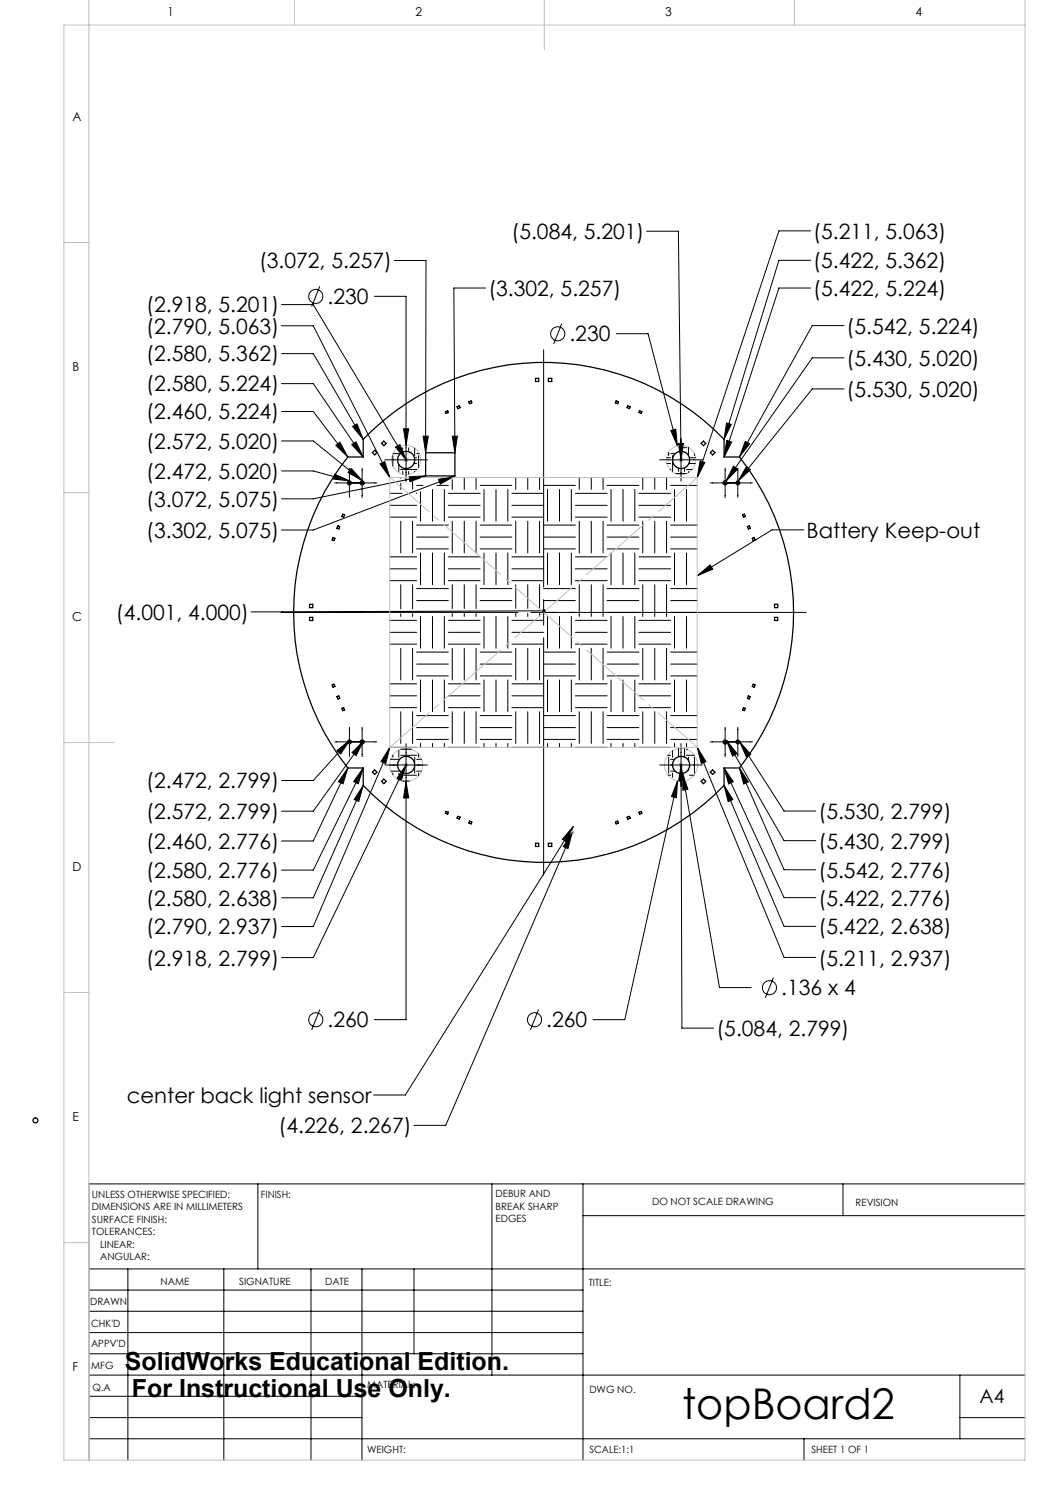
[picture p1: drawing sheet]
<svg xmlns="http://www.w3.org/2000/svg" width="210mm" height="297mm" viewBox="0 0 210 297" stroke-linecap="round" stroke-linejoin="round" font-family="sans-serif">
<g fill="none" stroke="#000" stroke-width=".2">
<path d="M64 57.3l-1.7 4M74.9 59.3h6.3v36.9M78.8 52.1h6.4l-.1 38.5M97.1 57.6h-6.3l.2 33M129.3 46.2h6.4l.5 45.8M162.1 57.6h-6.3l-11 33.8M162.1 52.1h-6.3l-11 35.8M162.1 46.2h-6.3l-16.3 49.3M56.3 60.9h6.4l18.5 31.1M56.3 70.7h6.4l9.9 17.2M56.3 76.7h6.4l9.9 14.7M56.3 65.2h6.4l15.3 30.3"/>
<path d="M108.7 70v47.4M112.4 64.7l-1.7 4.1M123.3 66.7h6.3l5.9 22.4M168.8 65.1h-6.3l-14.6 26.3M168.8 77.8h-6.3l-14.9 18.4M168.8 71.6h-6.3l-17.3 24.6M56.3 82.3h6.4l6.9 9.1M56.3 88.2h6.4l9.8 8M56.3 94.2h6.4l7.3 2M66.9 94.9l3.1 1.3-3.3-.4zM67 96.6h8.4M67.2 89.1l.8-.7 1.6 3z"/>
<path d="M69.9 93.7v5.8M70.2 93.7l2.3 2.5-2.9-1.7zM70.3 88.9l.9-.5 1.4 3zM70.5 85.3l.9-.5 1.2 3.1zM72.4 93.6v5.9M76 92.8l.9-.5 1.1 3.2zM76.9 92h8.6M78 98.7h2.4M78.6 91.1v2.1M78.6 90.7h1.3M79.1 89.4l.9-.5 1.2 3.1zM79.8 92.9v1.4"/>
<path d="M80.2 93.9h3.1M80.2 95.5v.2M80.2 96.7v1.2M80.5 89.6v.3M80.5 94.3v.5M80.7 85.8h1l-.5 3.3zM81.7 89.6v.7M81.7 94.3v.6M81.8 95.4l3.3-.2-3.1 1.1zM82.5 96.2v1.7M82.8 92.7h.5M82.9 91.5h.4"/>
<path d="M82.9 89.6v1.5M82.9 94.3v.1M83.3 98.7h.1M83.3 90.7h.6M83.3 97.1h1.3M83.7 91.1v2.4M84.1 98.4v5.8M84.6 87.2h1.1l-.6 3.4zM85.1 95.2l-22.4 4.6h-6.4M86.5 97.9v6.3M87.4 97.1h2.3M87.7 95.9l3.3-.7-2.9 1.6z"/>
<path d="M88.9 97.9v6.3M89.7 98.7h6.3M90.5 87.2h1l-.5 3.4zM90.5 95.9v2M91 95.2l-28.3 10.8h-6.4M92.9 95.5v2.4M95.2 95.5v2.4M96 97.1h6.4M96.8 97.9v6.3M99.2 97.9v6.3M101.6 97.9v6.3M102.4 98.7h6.3"/>
<path d="M103.2 95.5v2.4M105.6 95.5v2.4M107.9 95.5v2.4M108.7 97.1h6.4M109.5 97.9v6.3M111.9 97.9v6.3M114.3 97.9v6.3M115.1 98.7h6.3M115.9 95.5v2.4M118.3 95.5v2.4M120.6 95.5v2.4M121.4 97.1h6.4"/>
<path d="M122.2 97.9v6.3M124.6 97.9v6.3M127 97.9v6.3M127.8 98.7h6.3M128.6 95.5v2.4M131 95.5v2.4M131.9 92h8.6M133.3 95.5v2.4M133.4 91.5h.7M133.4 92.7h.7M133.7 90.5v.6M134 93.9h.1"/>
<path d="M134.1 90.7h.9M134.1 97.1h5.4M134.2 86.1l.9-.3 .4 3.3zM134.5 91.1v.6M134.5 92.3v2M134.9 97.9v6.3M135.1 94.7h2.2M135.7 88.7h1l-.5 3.3zM135.7 93.6v.7M136.2 87.7v8.5M136.7 89.5h.6M136.9 93.6v.7"/>
<path d="M137.3 93.9h1.1M137.3 97.9v6.3M137.7 89.5v1.6M137.7 94.3v.2M137.8 92.7h1.3M137.9 91.5h1.2M138.9 90.8v.3M140 92.2l1 .3-1.5 3zM142.1 96.6h8.4M145 93.6v5.9M145.3 84.6l1 .3-1.5 3zM145.3 88.1l1 .3-1.5 3z"/>
<path d="M146.7 93.2l.8 .6-2.3 2.4zM147.6 93.7v5.8M149 88.3l.9 .5-2 2.6zM149.3 93.3l.8 .6-2.5 2.3zM78 103.4h5.3M78 116.1h5.3M78 101.1h5.3M78 113.8h5.3M78 111.4h5.3M80.2 104.2v6.4M80.2 116.9v4.9M82.5 104.2v6.4"/>
<path d="M82.5 116.9v4.9M83.3 109.8h6.4M83.3 107.4h6.4M83.3 105h6.4M83.3 117.7h6.4M84.1 110.6v6.3M86.5 110.6v6.3M88.9 110.6v6.3M89.7 103.4h6.3M89.7 116.1h6.3M89.7 101.1h6.3M89.7 113.8h6.3"/>
<path d="M89.7 111.4h6.3M90.5 104.2v6.4M90.5 116.9v4.8M92.9 104.2v6.4M92.9 116.9v4.8M95.2 104.2v6.4M95.2 116.9v4.8M96 109.8h6.4M96 107.4h6.4M96 105h6.4M96 117.7h6.4M96.8 110.6v6.3"/>
<path d="M99.2 110.6v6.3M101.6 110.6v6.3M102.4 103.4h6.3M102.4 116.1h6.3M102.4 101.1h6.3M102.4 113.8h6.3M102.4 111.4h6.3M103.2 104.2v6.4M103.2 116.9v4.8M105.6 104.2v6.4M105.6 116.9v4.8M107.9 104.2v6.4"/>
<path d="M107.9 116.9v4.8M108.7 109.8h6.4M108.7 107.4h6.4M108.7 105h6.4M108.7 117.7h6.4M108.7 119.9v5.1M109.5 110.6v6.3M111.9 110.6v6.3M114.3 110.6v6.3M115.1 103.4h6.3M115.1 116.1h6.3M115.1 101.1h6.3"/>
<path d="M115.1 113.8h6.3M115.1 111.4h6.3M115.9 104.2v6.4M115.9 116.9v6.4M118.3 104.2v6.4M118.3 116.9v6.4M120.6 104.2v6.4M120.6 116.9v6.4M121.4 109.8h6.4M121.4 107.4h6.4M121.4 105h6.4M121.4 117.7h6.4"/>
<path d="M122.2 110.6v6.3M124.6 110.6v6.3M127 110.6v6.3M127.8 103.4h6.3M127.8 116.1h6.3M127.8 101.1h6.3M127.8 113.8h6.3M127.8 111.4h6.3M128.6 104.2v6.4M128.6 116.9v6.4M131 104.2v6.4M131 116.9v6.4"/>
<path d="M133.3 104.2v6.4M133.3 116.9v6.4M134.1 109.8h5.4M134.1 107.4h5.4M134.1 105h5.4M134.1 117.7h5.4M134.9 110.6v6.3M137.3 110.6v6.3M139.5 115.1l2.5-2.1 .6 .8zM160.8 106h-6.4l-14.9 9.1M56.2 122.5h47.4M78 128.8h5.3"/>
<path d="M78 126.5h5.3M78 139.2h5.3M78 124.1h5.3M78 136.8h5.3M80.2 122.8v.5M80.2 129.6v6.4M82.5 122.8v.5M82.5 129.6v6.4M83.3 135.2h6.4M83.3 120.1h6.4M83.3 132.8h6.4M83.3 130.4h6.4"/>
<path d="M84.1 123.3v6.3M84.1 136v6.3M86.5 123.3v6.3M86.5 136v6.3M88.9 123.3v6.3M88.9 136v6.3M89.7 128.8h6.3M89.7 126.5h6.3M89.7 139.2h6.3M89.7 124.1h6.3M89.7 136.8h6.3M90.5 122.7v.6"/>
<path d="M90.5 129.6v6.4M92.9 122.7v.6M92.9 129.6v6.4M95.2 122.7v.6M95.2 129.6v6.4M96 135.2h6.4M96 120.1h6.4M96 132.8h6.4M96 130.4h6.4M96.8 123.3v6.3M96.8 136v6.3M99.2 123.3v6.3"/>
<path d="M99.2 136v6.3M101.6 123.3v6.3M101.6 136v6.3M102.4 128.8h6.3M102.4 126.5h6.3M102.4 139.2h6.3M102.4 124.1h6.3M102.4 136.8h6.3M103.2 122.7v.6M103.2 129.6v6.4M105.6 122.7v.6M105.6 129.6v6.4"/>
<path d="M106.2 122.5h55.1M107.9 122.7v.6M107.9 129.6v6.4M108.7 135.2h6.4M108.7 120.1h6.4M108.7 132.8h6.4M108.7 130.4h6.4M108.7 127.6v47.4M108.8 122.2l-58.6 .2M109.5 123.3v6.3M109.5 136v6.3M111.9 123.3v6.3"/>
<path d="M111.9 136v6.3M114.3 123.3v6.3M114.3 136v6.3M115.1 128.8h6.3M115.1 126.5h6.3M115.1 139.2h6.3M115.1 124.1h6.3M115.1 136.8h6.3M115.9 129.6v6.4M118.3 129.6v6.4M120.6 129.6v6.4M121.4 135.2h6.4"/>
<path d="M121.4 120.1h6.4M121.4 132.8h6.4M121.4 130.4h6.4M122.2 123.3v6.3M122.2 136v6.3M124.6 123.3v6.3M124.6 136v6.3M127 123.3v6.3M127 136v6.3M127.8 128.8h6.3M127.8 126.5h6.3M127.8 139.2h6.3"/>
<path d="M127.8 124.1h6.3M127.8 136.8h6.3M128.6 129.6v6.4M131 129.6v6.4M133.3 129.6v6.4M134.1 135.2h5.4M134.1 120.1h5.4M134.1 132.8h5.4M134.1 130.4h5.4M134.9 123.3v6.3M134.9 136v6.3M137.3 123.3v6.3"/>
<path d="M137.3 136v6.3M67 148.4h8.4M67.4 150.1l2.6-2.1-1.9 2.8zM69.6 153.6l-1 3.2-.9-.5zM69.6 153.6l-6.9 14.6h-6.4M69.9 145.5v5.8M70 148l-7.3 8.1h-6.4M72.4 145.4v5.9M72.6 157.1l-.8 3.2-1-.4zM72.6 153.6l-1 3.2-.9-.5zM72.6 157.1l-9.9 22.5h-6.4M72.6 153.6l-9.9 20.4h-6.4"/>
<path d="M72.7 148.1l-1.5 3-.8-.6zM72.7 148.1l-10 14.1h-6.4M76.9 153h8.6M77.9 153h1.6M78 149.5l-.8 3.2-1-.4zM78 149.5l-15.3 35.8h-6.4M78 141.5h5.3M78 149.5h5.3M78.1 151.9h1.8M78.2 154.2h1.8M78.6 151v.4M78.6 154.6v.3"/>
<path d="M79.8 150v1.4M79.8 154.6v.3M80.2 151.1h3.1M80.2 149.9h2.1M80.2 142.3v6.4M80.5 156.2h1.4M80.8 155h2.5M81.2 153l-.9 3.2-1-.5zM81.2 156.3l.5 3.3h-1zM81.2 148.7v55.2h-6.3M81.2 153l-18.5 38.5h-6.4M82.5 142.3v6.4"/>
<path d="M82.9 151.4v1.3M82.9 153.3v1.3M83.3 154.2h1M83.3 153h1.2M83.3 151.9h1M83.3 147.9h6.4M83.3 145.5h6.4M83.3 143.1h6.4M83.7 150.8v.6M83.7 154.6v.5M84.1 148.7v.8M86.5 148.7v.8"/>
<path d="M88.9 148.7v.8M89.7 141.5h6.3M89.7 149.5h6.3M90.5 142.3v6.4M92.9 142.3v6.4M95.2 142.3v6.4M96 147.9h6.4M96 145.5h6.4M96 143.1h6.4M96.8 148.7v.8M99.2 148.7v.8M101.6 148.7v.8"/>
<path d="M102.4 141.5h6.3M102.4 149.5h6.3M103.2 142.3v6.4M105.6 142.3v6.4M107.9 142.3v6.4M108.7 147.9h6.4M108.7 145.5h6.4M108.7 143.1h6.4M109.5 148.7v.8M111.9 148.7v.8M114.3 148.7v.8M115.1 141.5h6.3"/>
<path d="M115.1 149.5h6.3M115.9 142.3v6.4M118.3 142.3v6.4M120.6 142.3v6.4M121.4 147.9h6.4M121.4 145.5h6.4M121.4 143.1h6.4M122.2 148.7v.8M124.6 148.7v.8M127 148.7v.8M127.8 141.5h6.3M127.8 149.5h6.3"/>
<path d="M128.6 142.3v6.4M131 142.3v6.4M131.9 153h8.6M133.3 142.3v6.4M133.5 151.1h.6M133.6 155h.5M133.7 151.4v3.2M134.1 154.2h.9M134.1 153h.4M134.1 151.9h.8M134.1 147.9h5.4M134.1 145.5h5.4"/>
<path d="M134.1 143.1h5.4M134.5 150.1v1.3M134.5 154.6v.9M134.9 148.7v.8M135.5 156.2l-.2 3.4-1-.3zM135.5 156.2l-10.5 47.7h-6.4M135.7 149.7v1.6M136.2 153l.5 3.3h-1zM136.2 148.7v8.6M136.2 153l.2 52.6h6.3M136.5 154.7l1.1 3.2-1 .1zM136.5 154.7l7.4 42.8h6.3"/>
<path d="M136.9 149.8v1.6M137.3 149.9h.1M137.3 151.1h1.6M137.3 148.7v.8M137.7 151.4v.7M137.7 153.9v.2M137.9 155h.9M138.9 151.4v3.2M139.5 149.5l1.7 2.8-.9 .4zM139.5 149.5l17.3 42h6.4M142.1 148.4h8.4M144.8 153.6l1.8 2.7-.9 .5z"/>
<path d="M144.8 157.1l1.8 2.8-1 .4zM144.8 153.6l12 25.9h6.4M144.8 157.1l12 28.2h6.4M145 145.4v5.9M145.3 148.1l11.5 20h6.4M145.3 148.1l2.1 2.6-.9 .5zM147.6 145.5v5.8M147.9 153.6l1.8 2.8-1 .4zM147.9 153.6l8.9 20.4h6.4M148 148.4l2.1 2.5-.8 .5zM148 148.4l8.8 13.8h6.4M114.4 166.5l-.8 3.2-.9-.4z"/>
<path d="M114.4 166.5l-25.3 58.6h-6.3M114.7 165.3l-1.4 3.1-.8-.6zM114.7 165.3l-33.6 53.7h-6.4M154.7 195.5l-1.6 4.1M64 201.9l-1.7 4.1M107.7 201.9l-1.6 4.1M51.6 236.8v17M98.4 236.8v38.2M116.6 236.8v55.2M168.6 236.8v6.3M205 236.8h-187.2v55.2M17.8 253.8h187.2"/>
<path d="M17.8 258h98.8M25.6 253.8v38.2M44.8 253.8v38.2M62.2 253.8v38.2M72.4 253.8v38.2M82.8 253.8v17M116.6 243.1h88.4M17.8 270.8h98.8M17.8 266.5h98.8M17.8 262.3h98.8M17.8 279.3h54.6M17.8 275h187.2"/>
<path d="M192 275v12.8M17.8 287.8h187.2M17.8 283.5h54.6M160.8 287.8v4.2M192 283.5h13"/>
<circle cx="63.2" cy="59.3" r="1.4"/>
<circle cx="111.5" cy="66.8" r="1.41"/>
<circle cx="153.9" cy="197.5" r="1.41"/>
<circle cx="63.2" cy="203.9" r="1.4"/>
<circle cx="106.9" cy="203.9" r="1.4"/>
</g>
<g fill="none" stroke="#c0c0c0" stroke-width=".2">
<path d="M17.8 0v292M58.9 0v5M108.9 0v10M158.9 0v5M205 0v292h-192.2v-287h192.2M12.8 48.5h5M12.8 98.5h5M78 95.5h61.5v54h-61.5zM80.7 92h1M80.9 91.6l.7 .8M81.2 91.5v1M81.6 91.6l-.7 .8"/>
<path d="M135.7 92h1M135.9 91.6l.7 .8M136.2 91.5v1M136.6 91.6l-.7 .8M108.2 122.5h1M108.4 122.1l.7 .7M108.7 122v1M109.1 122.1l-.7 .7M12.8 148.5h10M80.7 153h1M80.9 152.6l.7 .7M81.2 152.5v1"/>
<path d="M81.6 152.6l-.7 .7M135.7 153h1M135.9 152.6l.7 .7M136.2 152.5v1M136.6 152.6l-.7 .7M113.9 166.5h1M114.1 166.2l.7 .7M114.4 166v1M114.8 166.2l-.7 .7M12.8 198.5h5M12.8 248.5h5"/>
<circle cx="81.2" cy="92" r="1.72"/>
<circle cx="81.2" cy="92" r="2.92"/>
<circle cx="136.2" cy="92" r="1.72"/>
<circle cx="136.2" cy="92" r="2.92"/>
<circle cx="81.2" cy="153" r="3.3"/>
<circle cx="81.2" cy="153" r="1.72"/>
<circle cx="136.2" cy="153" r="3.3"/>
<circle cx="136.2" cy="153" r="1.72"/>
</g>
<path d="M78 95.5l61.5 54M78 149.5l61.5-54" fill="none" stroke="#c0c0c0" stroke-width=".2" stroke-dasharray="15.2 1.3 1.3 1.3" stroke-dashoffset="4.8"/>
<g fill="#000">
<path d="M80.7 85.8l.5 3.3 .5-3.3zM134.2 86.1l1.3 3-.4-3.3zM81.2 156.3l-.5 3.3h1zM135.5 156.2l-1.2 3.1 1 .3zM136.5 154.7l.1 3.3 1-.1z"/>
<path d="M108.5 121.9a.34 .34 0 0 0 .1 .5 .34 .34 0 0 0 .5-.2h-.3h.3l-.3-.4zM90.5 87.2h1l-.5 3.4zM84.6 87.2h1.1l-.6 3.4zM87.7 95.9l3.3-.7-2.9 1.6zM81.8 95.4l3.3-.2-3.1 1.1zM135.7 88.7h1l-.5 3.3zM79.1 89.4l.9-.5 1.2 3.1zM136.2 153l.5 3.3h-1zM81.2 153l-.9 3.2-1-.5zM70.5 85.3l.9-.5 1.2 3.1zM145.3 84.6l1 .3-1.5 3zM149 88.3l.9 .5-2 2.6zM145.3 88.1l1 .3-1.5 3zM147.9 153.6l1.8 2.8-1 .4zM144.8 153.6l1.8 2.7-.9 .5zM144.8 157.1l1.8 2.8-1 .4zM72.6 157.1l-.8 3.2-1-.4zM72.6 153.6l-1 3.2-.9-.5zM69.6 153.6l-1 3.2-.9-.5zM70.3 88.9l.9-.5 1.4 3zM67.2 89.1l.8-.7 1.6 3zM149.3 93.3l.8 .6-2.5 2.3zM146.7 93.2l.8 .6-2.3 2.4zM70.2 93.7l2.3 2.5-2.9-1.7zM66.9 94.9l3.1 1.3-3.3-.4zM72.7 148.1l-1.5 3-.8-.6zM67.4 150.1l2.6-2.1-1.9 2.8zM148 148.4l2.1 2.5-.8 .5zM145.3 148.1l2.1 2.6-.9 .5zM140 92.2l1 .3-1.5 3zM76 92.8l.9-.5 1.1 3.2zM78 149.5l-.8 3.2-1-.4zM139.5 149.5l1.7 2.8-.9 .4zM114.4 166.5l-.8 3.2-.9-.4zM114.7 165.3l-1.4 3.1-.8-.6zM139.5 115.1l2.5-2.1 .6 .8z"/>
</g>
<g fill="none" stroke="#000" stroke-width=".25">
<path d="M107.1 75.7h.6v.6h-.6zM109.7 75.7h.6v.6h-.6zM72.6 87.9a50 50 0 0 1 72.2 0v3.5h3.1a50.1 50.1 0 0 1 0 62.2h-3.1v3.5a50 50 0 0 1-72.2 0v-3.5h-3a50.1 50.1 0 0 1 0-62.2h3zM74.5 90.5l.4-.4 .5 .4-.5 .5zM76.8 88.2l.4 .5-.4 .4-.5-.4zM85.1 90.6h5.9v4.6h-5.9zM89.1 82.3l.4-.2 .2 .4-.5 .2zM91.4 81.3l.5-.1 .1 .3-.4 .2zM93.8 80.4l.4-.2 .2 .4-.5 .1zM123.2 80.2l.5 .2-.2 .3-.4-.1zM125.6 81.2l.4 .1-.1 .4-.5-.2zM127.9 82.1l.5 .2-.2 .4-.4-.2z"/>
<path d="M140.7 88.2l.4 .5-.4 .4-.5-.4zM142.5 90.1l.5 .4-.5 .5-.4-.5zM66.6 107.5l.4 .2-.2 .4-.4-.1zM67.6 105.2l.3 .1-.1 .5-.4-.1zM68.5 102.8l.4 .2-.2 .4-.3-.1zM148.5 103l.4-.2 .2 .5-.4 .1zM149.5 105.3l.4-.1 .1 .5-.3 .1zM150.5 107.7l.3-.2 .2 .5-.4 .1zM61.9 120.9h.6v.6h-.6zM61.9 123.5h.6v.6h-.6zM66.4 137l.4-.2 .2 .5-.4 .1zM67.4 139.3l.4-.1 .1 .4-.3 .2z"/>
<path d="M149.7 139.2l.3 .1-.1 .5-.4-.2zM150.6 136.8l.4 .2-.2 .4-.3-.1zM154.9 120.9h.6v.6h-.6zM154.9 123.5h.6v.6h-.6zM68.4 141.7l.3-.2 .2 .5-.4 .1zM74.5 154.4l.4-.4 .5 .4-.5 .5zM76.3 156.3l.5-.5 .4 .5-.4 .4zM140.2 156.3l.5-.5 .4 .5-.4 .4zM142.5 154l.5 .4-.5 .5-.4-.5zM148.7 141.5l.4 .2-.2 .4-.4-.1zM89.2 162.3l.5 .2-.2 .3-.4-.1zM91.6 163.3l.4 .1-.1 .4-.5-.2z"/>
<path d="M93.9 164.2l.5 .2-.2 .4-.4-.2zM107.1 168.7h.6v.6h-.6zM109.7 168.7h.6v.6h-.6zM123.1 164.4l.4-.2 .2 .4-.5 .2zM125.4 163.4l.5-.1 .1 .3-.4 .2zM127.8 162.5l.4-.2 .2 .4-.5 .1z"/>
<circle cx="69.9" cy="96.6" r=".38"/>
<circle cx="72.4" cy="96.6" r=".41"/>
<circle cx="81.2" cy="92" r="1.72"/>
<circle cx="136.2" cy="92" r="1.72"/>
<circle cx="145" cy="96.6" r=".4"/>
<circle cx="147.6" cy="96.6" r=".38"/>
<circle cx="69.9" cy="148.4" r=".38"/>
<circle cx="72.4" cy="148.4" r=".41"/>
<circle cx="81.2" cy="153" r="1.72"/>
<circle cx="136.2" cy="153" r="1.72"/>
<circle cx="145" cy="148.4" r=".4"/>
<circle cx="147.6" cy="148.4" r=".38"/>
<circle cx="7.1" cy="224.1" r=".5"/>
</g>
<text font-size="8.5" x="136.5" y="283.7">topBoard2</text>
<g font-size="5">
<text x="25" y="273.9">SolidWorks Educational Edition.</text>
<text x="26.4" y="279.4">For Instructional Use Only.</text>
</g>
<g font-size="4.2">
<text x="102.3" y="47.8">(5.084, 5.201)</text>
<text x="162.7" y="47.8">(5.211, 5.063)</text>
<text x="51.8" y="53.7">(3.072, 5.257)</text>
<text x="162.7" y="53.7">(5.422, 5.362)</text>
<text x="97.7" y="59.3">(3.302, 5.257)</text>
<text x="162.7" y="59.2">(5.422, 5.224)</text>
<text x="29.3" y="62.5">(2.918, 5.201)</text>
<text x="65.5" y="60.8">.230</text>
<text x="29.3" y="66.7">(2.790, 5.063)</text>
<text x="113.9" y="68.3">.230</text>
<text x="169.3" y="66.7">(5.542, 5.224)</text>
<text x="29.3" y="72.3">(2.580, 5.362)</text>
<text x="169.3" y="73.2">(5.430, 5.020)</text>
<text x="29.3" y="78.3">(2.580, 5.224)</text>
<text x="29.3" y="83.8">(2.460, 5.224)</text>
<text x="169.3" y="79.4">(5.530, 5.020)</text>
<text x="29.3" y="89.7">(2.572, 5.020)</text>
<text x="29.3" y="95.7">(2.472, 5.020)</text>
<text x="29.3" y="101.3">(3.072, 5.075)</text>
<text x="29.3" y="107.5">(3.302, 5.075)</text>
<text x="161.3" y="107.5">Battery Keep-out</text>
<text x="23.2" y="123.9">(4.001, 4.000)</text>
<text x="29.3" y="157.6">(2.472, 2.799)</text>
<text x="29.3" y="163.8">(2.572, 2.799)</text>
<text x="163.7" y="163.8">(5.530, 2.799)</text>
<text x="29.3" y="169.8">(2.460, 2.776)</text>
<text x="163.7" y="169.8">(5.430, 2.799)</text>
<text x="29.3" y="175.6">(2.580, 2.776)</text>
<text x="163.7" y="175.6">(5.542, 2.776)</text>
<text x="29.3" y="181.1">(2.580, 2.638)</text>
<text x="163.7" y="181.1">(5.422, 2.776)</text>
<text x="29.3" y="186.9">(2.790, 2.937)</text>
<text x="163.7" y="186.9">(5.422, 2.638)</text>
<text x="29.3" y="193.1">(2.918, 2.799)</text>
<text x="163.7" y="193.1">(5.211, 2.937)</text>
<text x="156.2" y="199.1">.136 x 4</text>
<text x="65.5" y="205.5">.260</text>
<text x="109.2" y="205.5">.260</text>
<text x="143.3" y="207.2">(5.084, 2.799)</text>
<text x="25.4" y="220.6">center back light sensor</text>
<text x="55.7" y="226.6">(4.226, 2.267)</text>
</g>
<text font-size="3.9" x="195.9" y="280.6">A4</text>
<g font-size="2.5">
<text x="33.5" y="3.2">1</text>
<text x="83.1" y="3.2">2</text>
<text x="133.1" y="3.2">3</text>
<text x="183.1" y="3.2">4</text>
<text x="14.5" y="24.2">A</text>
<text x="14.5" y="74.2">B</text>
<text x="14.5" y="124.2">C</text>
<text x="14.5" y="174.2">D</text>
<text x="14.5" y="224.2">E</text>
<text x="14.5" y="274.2">F</text>
</g>
<g font-size="2">
<text x="18.4" y="239.6">UNLESS OTHERWISE SPECIFIED:</text>
<text x="52.2" y="239.6">FINISH:</text>
<text x="99.1" y="239.5">DEBUR AND</text>
<text x="18.4" y="242.1">DIMENSIONS ARE IN MILLIMETERS</text>
<text x="18.4" y="244.6">SURFACE FINISH:</text>
<text x="99.1" y="242">BREAK SHARP</text>
<text x="99.1" y="244.5">EDGES</text>
<text x="130.4" y="241">DO NOT SCALE DRAWING</text>
<text x="171.1" y="241.2">REVISION</text>
<text x="18.4" y="247.1">TOLERANCES:</text>
<text x="20" y="249.6">LINEAR:</text>
<text x="20" y="252.1">ANGULAR:</text>
<text x="32.1" y="257">NAME</text>
<text x="47.8" y="256.9">SIGNATURE</text>
<text x="65" y="256.9">DATE</text>
<text x="117.8" y="257.2">TITLE:</text>
<text x="18" y="261.1">DRAWN</text>
<text x="18.2" y="269.4">APPV'D</text>
<text x="18.2" y="265.3">CHK'D</text>
<text x="18.3" y="273.8">MFG</text>
<text x="18.5" y="278.1">Q.A</text>
<text x="73.4" y="277.5">MATERIAL:</text>
<text x="117.9" y="278.6">DWG NO.</text>
<text x="73.4" y="290.5">WEIGHT:</text>
<text x="117.9" y="290.6">SCALE:1:1</text>
<text x="162.3" y="290.6">SHEET 1 OF 1</text>
</g>
</svg>
